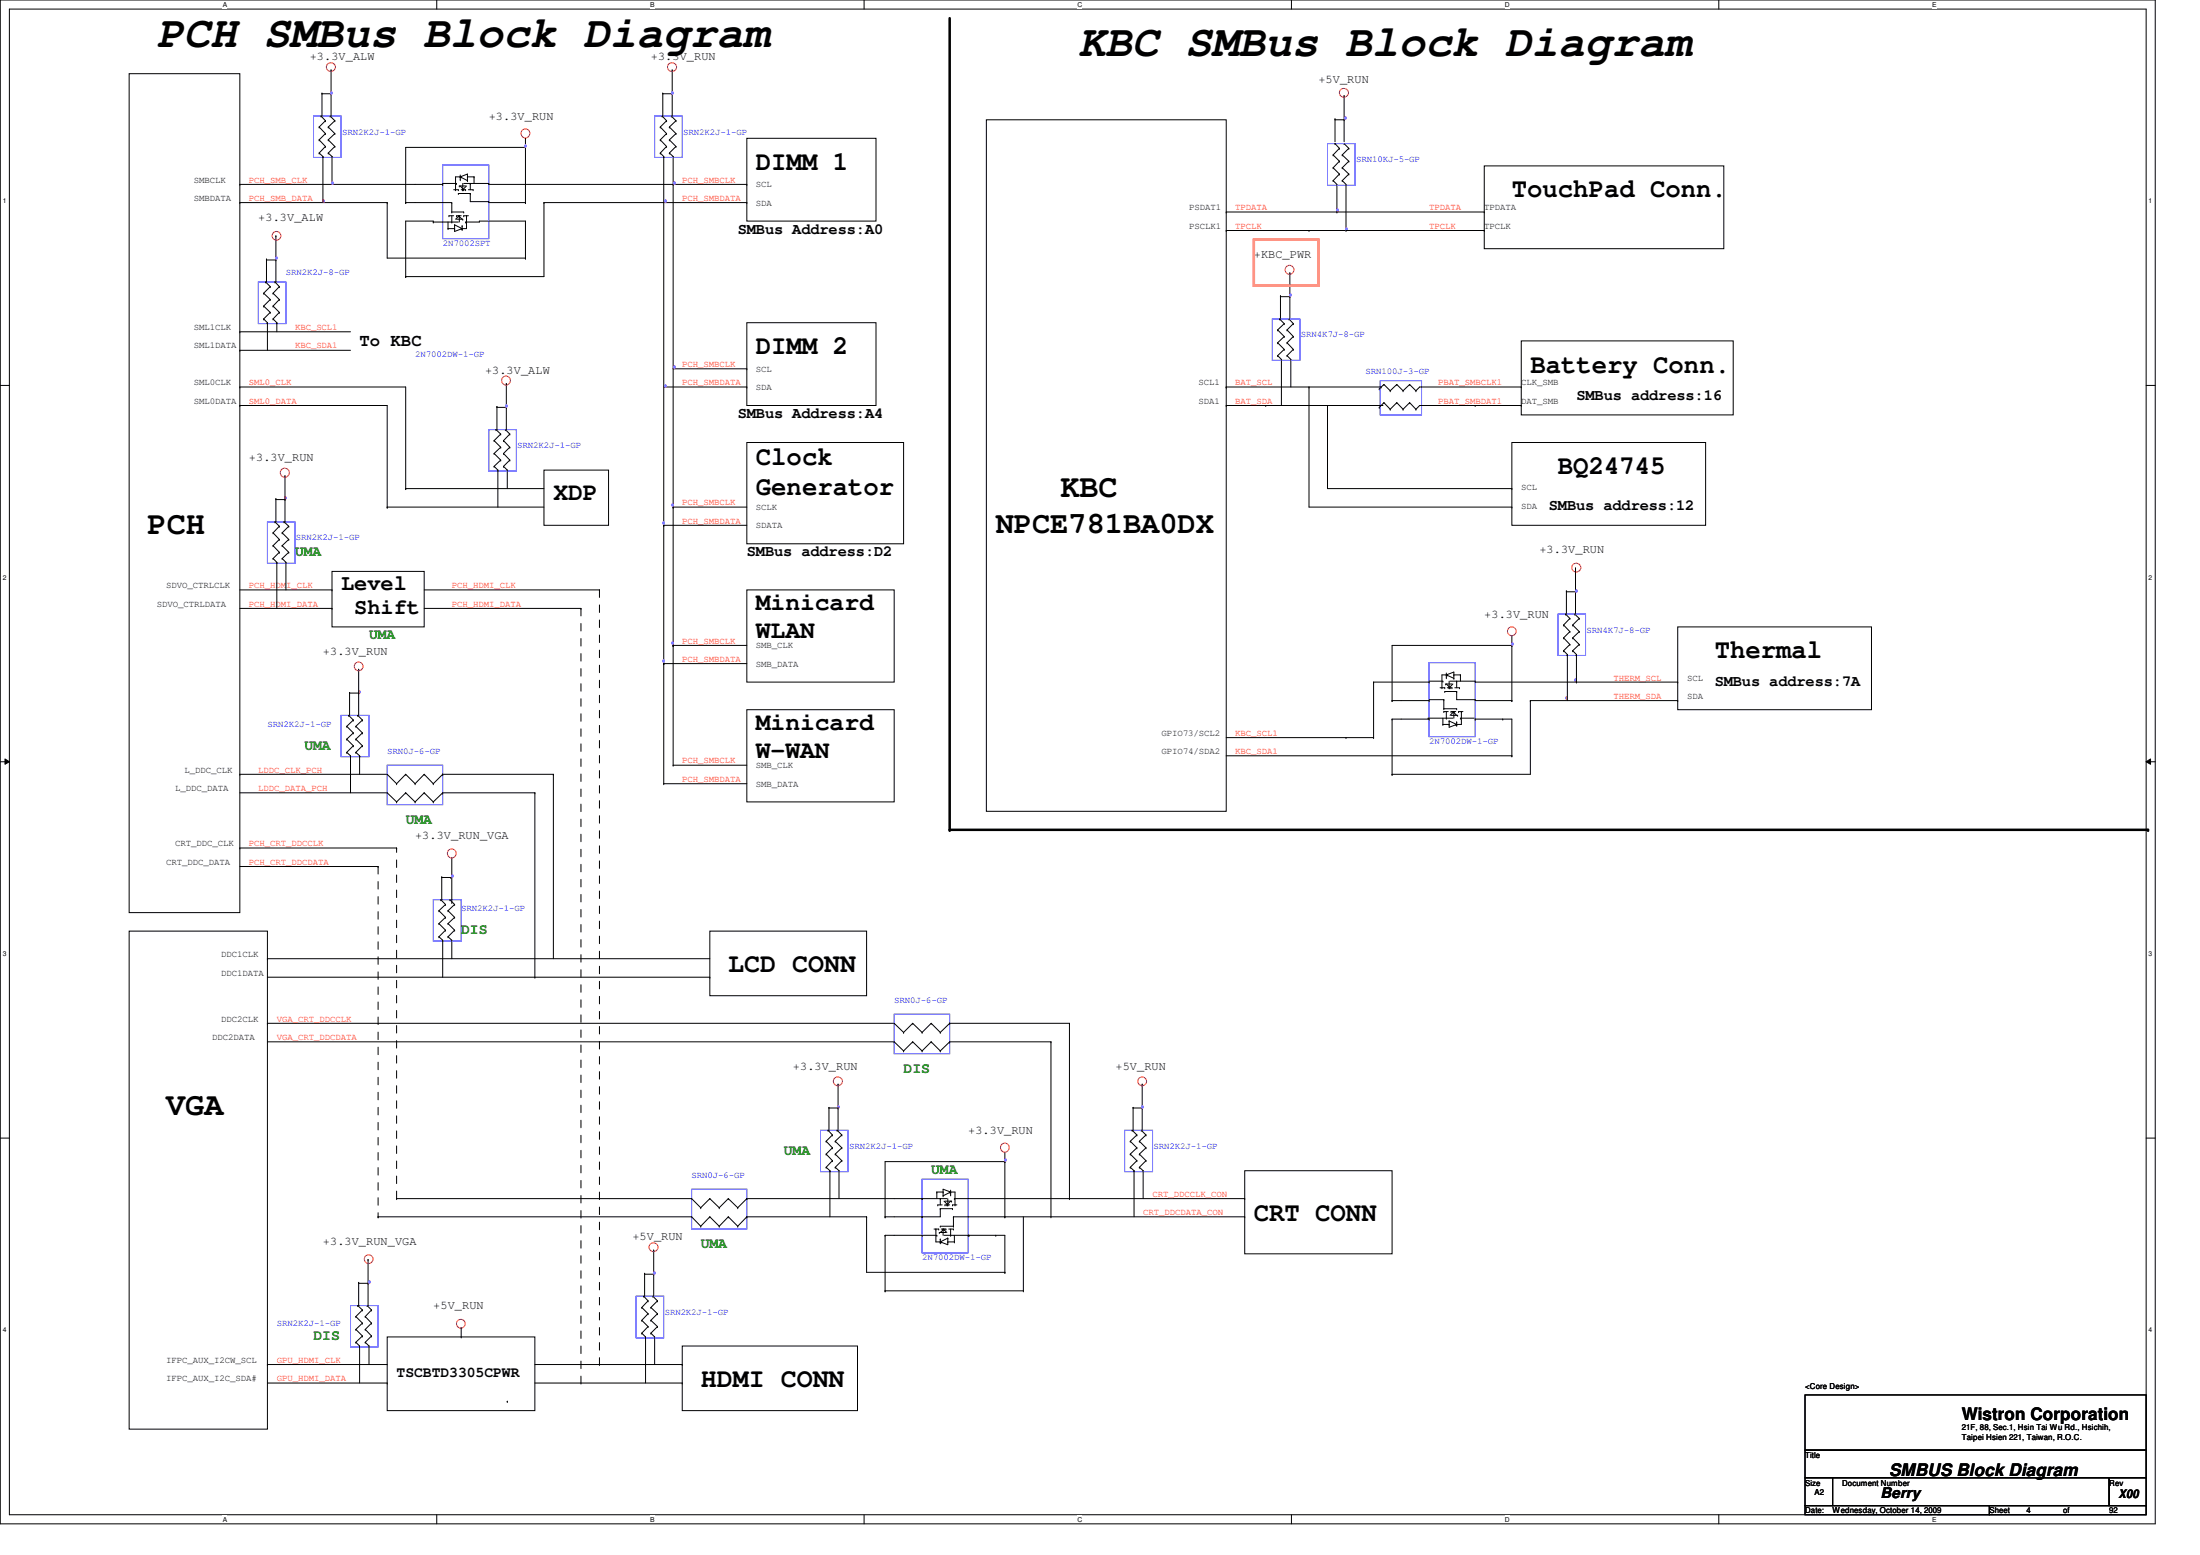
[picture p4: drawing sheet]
<svg xmlns="http://www.w3.org/2000/svg" width="297mm" height="210mm" viewBox="0 0 297 210" stroke-linecap="round" stroke-linejoin="round" font-family="sans-serif">
<path d="M0 0h291v205.7h-291zM1.3 1.2h288.5v203.3h-288.5z" fill="none" stroke="#000" stroke-width=".14"/>
<g fill="#fff">
<path d="M30.1 .1h.5v1h-.5z"/>
<path d="M30.1 204.6h.5v1h-.5z"/>
</g>
<path d="M59 0v1.2M59 204.5v1.2" fill="none" stroke="#000" stroke-width=".14"/>
<g fill="#fff">
<path d="M87.8 .1h.6v1h-.6z"/>
<path d="M87.8 204.6h.6v1h-.6z"/>
</g>
<path d="M116.7 0v1.2M116.7 204.5v1.2" fill="none" stroke="#000" stroke-width=".14"/>
<g fill="#fff">
<path d="M145.5 .1h.6v1h-.6z"/>
<path d="M145.5 204.6h.6v1h-.6z"/>
</g>
<path d="M174.4 0v1.2M174.4 204.5v1.2" fill="none" stroke="#000" stroke-width=".14"/>
<g fill="#fff">
<path d="M203.2 .1h.6v1h-.6z"/>
<path d="M203.2 204.6h.6v1h-.6z"/>
</g>
<path d="M232.1 0v1.2M232.1 204.5v1.2" fill="none" stroke="#000" stroke-width=".14"/>
<g fill="#fff">
<path d="M260.9 .1h.6v1h-.6z"/>
<path d="M260.9 204.6h.6v1h-.6z"/>
<path d="M.4 26.6h.5v1h-.5z"/>
<path d="M290.1 26.6h.5v1h-.5z"/>
<path d="M.4 77.4h.5v1h-.5z"/>
<path d="M290.1 77.4h.5v1h-.5z"/>
</g>
<path d="M0 52h1.3M289.8 52h1.2" fill="none" stroke="#000" stroke-width=".14"/>
<g fill="#fff">
<path d="M.4 128.2h.5v1h-.5z"/>
<path d="M290.1 128.2h.5v1h-.5z"/>
</g>
<path d="M0 102.8h1.3M.7 102.4l.6 .4-.6 .4zM289.8 102.8l.6-.4v.8zM289.8 102.8h1.2" fill="none" stroke="#000" stroke-width=".14"/>
<path d="M.7 102.4l.6 .4-.6 .4zM289.8 102.8l.6-.4v.8z" fill="#000"/>
<g fill="#fff">
<path d="M.4 179h.5v1h-.5z"/>
<path d="M290.1 179h.5v1h-.5z"/>
</g>
<g fill="none" stroke="#000" stroke-width=".14">
<path d="M17.4 9.9h15v113.3h-15zM43.1 18.9h.1M43.1 17.1h.1M43.1 18.9l.8 .9M43.1 17.1l.8 .9M43.3 15.7h.1M43.3 15.7l.6 .6M43.5 12.6h.1M43.5 12.7h1.2M43.5 12.6v3.1M43.9 19.8h.1M43.9 18h.1"/>
<path d="M43.9 16.3h.1M43.9 19.8l-.8 .9M43.9 18l-.8 .9M43.9 16.3l-.8 .8M44.3 18.9h.1M44.3 17.1h.1M44.3 18.9l.9 .9M44.3 17.1l.9 .9M44.6 15.7h.1M44.6 15.7l.6 .6M44.7 9.4h.1M44.7 12.7h.1"/>
<path d="M44.7 9.4v6.3M45.2 19.8h.1M45.2 18h.1M45.2 16.3h.1M45.2 19.8l-.9 .9M45.2 18l-.9 .9M45.2 16.3l-.9 .8M70.9 19.9h.1M70.9 18.7v8.6M70.9 19.9h-16.1v7.4M89.2 18.9h.1M89.2 17.1h.1"/>
<path d="M89.2 18.9l.8 .9M89.2 17.1l.8 .9M89.4 15.7h.1M89.4 15.7l.6 .6M89.5 12.6h.1M89.5 12.6v3.1M89.5 12.7h1.3M90 19.8h.1M90 18h.1M90 16.3h.1M90 19.8l-.8 .9M90 18l-.8 .9"/>
<path d="M90 16.3l-.8 .8M90.4 18.9h.1M90.4 17.1h.1M90.4 18.9l.9 .9M90.4 17.1l.9 .9M90.6 15.7h.1M90.6 15.7l.7 .6M90.8 9.4h.1M90.8 12.7h.1M90.8 9.4v6.3M91.3 19.8h.1M91.3 18h.1"/>
<path d="M91.3 16.3h.1M91.3 19.8l-.9 .9M91.3 18l-.9 .9M91.3 16.3l-.9 .8M100.8 18.7h17.5v11.1h-17.5zM133.2 16.2h32.4v93.3h-32.4zM180.3 16h.1M180.3 19.4h.1M180.3 16v3.1M180.3 16.2h1.2M180.3 19.4l.5 .6M181.5 12.9h.1"/>
<path d="M181.5 16.2h.1M181.5 19.4h.1M181.5 12.9v6.2M181.5 19.4l.6 .6M32.4 24.9h.1M32.4 27.3h.1M32.4 24.9h27.4M32.4 27.3h19.9M35.6 39.6h.1M35.6 39.6l.9 .8M35.9 38.1h.1M35.9 38.1l.6 .6"/>
<path d="M36 35h.1M36 35.1h1.2M36 35v3.1M36.5 38.7h.1M36.5 38.7l-.9 .9M36.9 39.6h.1M36.9 39.6l.8 .8M37.1 38.1h.1M37.1 38.1l.6 .6M37.2 35.1h.1M37.2 31.8h.1M37.2 31.8v6.3"/>
<path d="M37.7 38.7h.1M37.7 38.7l-.8 .9M43.1 20.7h.1M43.1 20.7l.5 .4M43.6 21.1h.1M43.6 21.1v6.2M44.3 20.7h.1M44.3 20.7l.5 .4M44.8 21.1h.1M44.8 21.1v3.8M52.3 27.3h.1M52.3 27.3v7.5h18.6"/>
<path d="M54.8 37.3h.1M54.8 27.3h.1M54.8 27.3h6.2M58.5 30h.1M58.5 29.8h.1M58.5 29.8h-3.7v7.5M58.5 30h3.4M59.8 24.9h.1M59.8 24.8h1.8M60.5 30.9h.1M60.5 30.9h.9M60.5 30v.9"/>
<path d="M60.6 29.1h.1M60.6 29.1h.7M61 27.3h.1M61 30h.1M61 28.6h.1M61 27.5v1.1M61 29.1v.9M61 28.6h1.6M61.3 25.6h.6M61.4 30.4h.1M61.4 30.9h.1M61.4 30.4v.8l1-.3"/>
<path d="M61.4 30.4l1 .5M61.5 25.6h.1M61.6 24.8h.1M61.6 29.1h.1M61.6 29.1h.7M61.6 29.6h.9M61.9 25.6h.1M61.9 26.1h.1M61.9 29.1h.1M61.9 26.1h1.6M61.9 29.1l.5 .5M62 25.1h.1"/>
<path d="M62 29.1h.1M62 25.1h.9M62 29.1v.9M62 29.1l-.5 .5M62.1 24.3h.1M62.1 23.9h.1M62.1 23.6v.7M62.1 23.9l1-.4v.9M62.1 23.9l1 .5M62.1 25.1l.5 .5M62.3 23.9h.1M62.3 30.9h.1"/>
<path d="M62.3 23.9h-.8v1.7M62.3 25.6h.6M62.4 30.5h.1M62.4 30.9h.1M62.4 30.5v.6M62.5 25.6h.1M62.5 29.6h.1M62.5 24.8v.8M62.6 25.6h.1M62.6 29.1h.1M62.6 28.6h.1M62.6 24.8h3.4"/>
<path d="M62.6 29.1h.6M62.9 25.6h.1M62.9 30h.1M62.9 30h1.8M63 29.1h.1M63 25.1l-.5 .5M63 29.1v1.8h-.7M63.1 23.9h.1M63.1 24.4h.1M63.1 23.9h.9M63.2 25.6h.7M63.5 24.8h.1"/>
<path d="M63.5 26.1h.1M63.5 24.8v.8M63.5 26.1v1.1h2.5M63.9 25.6h.1M64 23.9h.1M64 23.9v.9M64.7 29.8h.1M64.7 29.8h6.2v5M66 24.8h.1M66 27.2h.1M66 24.9h34.8M66 27.3h4.9"/>
<path d="M70.9 34.8h.1M70.9 27.3h.1M73.4 27.3h.1M73.4 27.3h27.4M73.4 27.3v10h-18.6M89.2 20.7h.1M89.2 20.7l.4 .4M89.6 21.1h.1M89.6 21.1v84.7M90.4 20.7h.1M90.4 20.7l.5 .4M90.9 24.9h.1"/>
<path d="M90.9 21.1h.1M90.9 21.1v82.2M100.8 24.9h.1M100.8 27.3h.1M165.6 28.6h.1M165.6 31.1h.1M165.6 31.1h34.8M165.6 28.6h34.8M172.9 39.9h.1M172.9 39.9v3.2M174.2 36.8h.1M174.2 36.8v6.3"/>
<path d="M176.7 31.1h.1M180 24.4h.1M180 22.6h.1M180 20.9h.1M180 24.4l.5 .5v3.7M180 22.6l.8 .9M180 20.9l.8 .9M180.5 28.6h.1M180.8 23.5h.1M180.8 21.8h.1M180.8 20h.1M180.8 23.5l-.8 .9"/>
<path d="M180.8 21.8l-.8 .8M180.8 20l-.8 .9M181.2 24.4h.1M181.2 22.6h.1M181.2 20.9h.1M181.2 24.4l.5 .5v6.2M181.2 22.6l.9 .9M181.2 20.9l.9 .9M181.7 31.1h.1M182.1 23.5h.1M182.1 21.8h.1M182.1 20h.1"/>
<path d="M182.1 23.5l-.9 .9M182.1 21.8l-.9 .8M182.1 20l-.9 .9M200.4 22.4h32.3v11.2h-32.3zM200.4 28.6h.1M200.4 31.1h.1M32.4 52.2h.1M32.4 54.7h.1M32.4 47.3h.1M32.4 44.8h.1M32.4 54.7h19.9v13.8M32.4 52.2h22.4v13.8"/>
<path d="M32.4 47.3h14.9M32.4 44.8h14.9M35.6 41.3h.1M35.6 43.1h.1M35.6 41.3l.9 .9M35.6 43.1l.5 .5M36.1 43.6h.1M36.1 43.6v3.7M36.5 40.4h.1M36.5 42.2h.1M36.5 40.4l-.9 .9M36.5 42.2l-.9 .9"/>
<path d="M36.9 43.1h.1M36.9 41.3h.1M36.9 43.1l.5 .5M36.9 41.3l.8 .9M37.4 43.6h.1M37.4 43.6v1.2M37.7 42.2h.1M37.7 40.4h.1M37.7 42.2l-.8 .9M37.7 40.4l-.8 .9M66.7 59.5h.1M66.7 59.5l.9 .9"/>
<path d="M67 58h.1M67 58l.6 .6M67.1 54.9h.1M67.1 54.9v3.1M67.1 55h1.3M67.6 58.6h.1M67.6 58.6l-.9 .9M68 59.5h.1M68 59.5l.8 .9M68.2 58h.1M68.2 58l.6 .6M68.4 51.8h.1"/>
<path d="M68.4 55h.1M68.4 51.8v6.2M68.8 58.6h.1M68.8 58.6l-.8 .9M89.6 52.2h11.2M90.9 49.8h9.9M100.8 43.6h17.5v11.1h-17.5zM100.8 59.7h21.2v13.7h-21.2zM100.8 52.2h.1M100.8 49.8h.1M165.6 54.7h.1M165.6 52.2h.1"/>
<path d="M165.6 54.7h21.1M165.6 52.2h20.9M170.9 54.7h.1M172.5 48h.1M172.5 46.3h.1M172.5 44.5h.1M172.5 48l.5 .5M172.5 46.3l.9 .9M172.5 44.5l.9 .9M172.8 43.1h.1M172.8 43.1l.6 .6M172.9 40h1.3"/>
<path d="M173 48.5h.1M173 48.5v6.2M173.4 47.2h.1M173.4 45.4h.1M173.4 43.7h.1M173.4 47.2l-.9 .8M173.4 45.4l-.9 .9M173.4 43.7l-.9 .8M173.8 48h.1M173.8 46.3h.1M173.8 44.5h.1M173.8 48l.5 .5"/>
<path d="M173.8 46.3l.8 .9M173.8 44.5l.8 .9M174 43.1h.1M174 43.1l.6 .6M174.2 40h.1M174.3 48.5h.1M174.3 48.5v3.7M174.6 47.2h.1M174.6 45.4h.1M174.6 43.7h.1M174.6 47.2l-.8 .8M174.6 45.4l-.8 .9"/>
<path d="M174.6 43.7l-.8 .8M176.7 52.2h.1M176.7 52.2v16.3h27.4M179.2 54.7h.1M179.2 54.7v11.3h24.9M186.2 52.5h.1M186.2 55h.1M186.5 52.2h.1M186.9 51.9h.1M186.9 54.4h.1M186.9 51.9l.8 .8M186.9 51.9l-.7 .6"/>
<path d="M186.9 54.4l.8 .8M186.9 54.4l-.7 .6M187.7 52.7h.1M187.7 55.2h.1M188.6 51.9h.1M188.6 54.4h.1M188.6 51.9l.8 .8M188.6 51.9l-.9 .8M188.6 54.4l.8 .8M188.6 54.4l-.9 .8M189.4 52.7h.1M189.4 55.2h.1"/>
<path d="M190.3 51.9h.1M190.3 54.4h.1M190.3 51.9l.9 .8M190.3 51.9l-.9 .8M190.3 54.4l.9 .8M190.3 54.4l-.9 .8M191.2 52.7h.1M191.2 55.2h.1M199.2 54.7h.1M204.1 59.7h26.2v11.2h-26.2zM205.4 46h28.6v10h-28.6zM205.4 54.7h.1"/>
<path d="M205.4 52.2h.1M205.4 54.7h-13.7l-.5 .5M205.4 52.2h-13.7l-.5 .5M32.4 79.6h12.4M36.9 73.7h.1M36.9 75.4h.1M36.9 71.9h.1M36.9 73.7l.8 .8M36.9 75.4l.5 .5M36.9 71.9l.8 .9M37.1 70.4h.1M37.1 70.4l.6 .6"/>
<path d="M37.2 67.3h.1M37.2 67.4h1.3M37.2 67.3v3.1M37.4 75.9h.1M37.4 75.9v6.2M37.7 74.5h.1M37.7 71h.1M37.7 72.8h.1M37.7 74.5l-.8 .9M37.7 71l-.8 .9M37.7 72.8l-.8 .9M38.1 75.4h.1"/>
<path d="M38.1 71.9h.1M38.1 73.7h.1M38.1 75.4l.5 .5M38.1 71.9l.9 .9M38.1 73.7l.9 .8M38.4 70.4h.1M38.4 70.4l.6 .6M38.5 67.4h.1M38.5 64.2h.1M38.5 64.2v6.2M38.6 75.9h.1M38.6 75.9v3.7"/>
<path d="M39 74.5h.1M39 71h.1M39 72.8h.1M39 74.5l-.9 .9M39 71l-.9 .9M39 72.8l-.9 .9M44.8 77.1h12.5v7.5h-12.5zM44.8 79.6h.1M52.3 68.5h.1M52.3 68.5h21.1M54.8 66h.1M54.8 66h18.6"/>
<path d="M57.3 79.6h23.6M66.7 62.9h.1M66.7 61.2h.1M66.7 62.9l.5 .6M66.7 61.2l.9 .9M67.2 63.5h.1M67.2 63.5v5M67.6 62.1h.1M67.6 60.4h.1M67.6 62.1l-.9 .8M67.6 60.4l-.9 .8M68 62.9h.1"/>
<path d="M68 61.2h.1M68 62.9l.5 .6M68 61.2l.8 .9M68.5 63.5h.1M68.5 63.5v2.5M68.8 62.1h.1M68.8 60.4h.1M68.8 62.1l-.8 .8M68.8 60.4l-.8 .8M73.4 63.5h8.8v7.4h-8.8zM80.9 79.6h.1M89.6 70.9h.1"/>
<path d="M89.6 70.9h11.2M90.9 68.5h.1M90.9 68.5h9.9M100.8 79.6h19.9v12.5h-19.9zM204.1 66h.1M204.1 68.5h.1M211.5 79.8h.1M211.5 79.8v3.1M211.5 79.9h1.2M212.7 76.7h.1M212.7 79.9h.1M212.7 76.7v6.2"/>
<path d="M32.4 82.1h12.4M44.8 82.1h.1M46.8 99.8h.1M46.8 98h.1M46.8 99.8l.9 .9M46.8 98l.9 .9M47.1 96.6h.1M47.1 96.6l.6 .6M47.2 93.5h.1M47.2 93.5v3.1M47.2 93.6h1.2M47.7 98.9h.1"/>
<path d="M47.7 97.2h.1M47.7 98.9l-.9 .9M47.7 97.2l-.9 .8M48 99.8h.1M48 98h.1M48 99.8l.9 .9M48 98l.9 .9M48.3 96.6h.1M48.3 96.6l.6 .6M48.4 90.3h.1M48.4 93.6h.1M48.4 90.3v6.3"/>
<path d="M48.9 98.9h.1M48.9 97.2h.1M48.9 98.9l-.9 .9M48.9 97.2l-.9 .8M57.3 82.1h21.1M78.4 82.1h.1M89.6 89.6h.1M89.6 89.6h11.2M90.9 87.1h.1M90.9 87.1h9.9M100.8 95.8h19.9v12.4h-19.9zM165.6 99.6h19.9"/>
<path d="M181.7 99.6h.1M185.5 99.6h.1M185.5 92.1h.1M185.5 92.1h7.5M185.5 92.1v7.5M188 97.1h.1M188 94.6h.1M188 97.1h5M188 97.1v7.4M188 94.6h5M192.8 96.9h.1M192.8 96.9h3.4"/>
<path d="M193 97.1h.1M193 94.6h.1M193 92.1h.1M193 91.9h1.8M193 94.4h1.9M194.4 92.8h.7M194.7 92.8h.1M194.8 91.9h.1M194.8 97.8h.1M194.8 97.8h.9M194.8 96.9v.9M194.9 94.4h.1"/>
<path d="M194.9 95.7h.1M194.9 96.1h.1M194.9 94.4v1.3M194.9 95.7h1.8M194.9 96.1h.6M195.1 92.8h.1M195.1 93.3h.1M195.1 93.3h1.6M195.2 92.3h.1M195.2 92.3h.8M195.3 91.5h.1M195.3 91.1h.1"/>
<path d="M195.3 96.9h.1M195.3 90.8v.7M195.3 96.1v.8M195.3 91.1l1-.4v.9M195.3 91.1l1 .5M195.3 92.3l.5 .5M195.4 91.1h.1M195.4 91.1h-.7v1.7M195.4 92.8h.6M195.7 92.8h.1M195.7 97.8h.1M195.7 97.3h.1"/>
<path d="M195.7 91.9v.9M195.7 97.3v.9l1-.4M195.7 97.3l1 .5M195.8 92.8h.1M195.8 91.9h3.4M195.9 96.1h.1M195.9 96.1h.6M195.9 96.6h.9M196 92.8h.1M196.2 96.1h.1M196.2 92.3l-.5 .5M196.2 96.1l.5 .5"/>
<path d="M196.3 91.1h.1M196.3 91.6h.1M196.3 96.1h.1M196.3 91.1h.9M196.3 96.1v.8M196.3 96.1l-.5 .5M196.4 92.8h.7M196.5 97.8h.1M196.7 95.7h.1M196.7 91.9h.1M196.7 93.3h.1M196.7 97.5h.1"/>
<path d="M196.7 97.8h.1M196.7 93.3v1.1h2.5M196.7 91.9v.9M196.7 97.5v.5M196.8 96.6h.1M196.9 96.1h.1M196.9 96.1h.6M197.1 92.8h.1M197.2 91.1h.1M197.2 96.9h.1M197.2 91.1v.8M197.2 96.9h1.8"/>
<path d="M197.3 96.1h.1M197.3 96.1v1.7h-.8M199.2 91.9h.1M199.2 94.4h.1M199.2 97.1h.1M199.2 97.1h4.9v4.9M199.2 94.6h4.9M199.2 92.1h27.3M202.9 97.1h.1M204.1 94.6h.1M204.1 87.1h.1M204.1 85.9v8.7"/>
<path d="M204.1 87.1h-16.1v7.5M206.6 94.6h.1M206.6 94.6v9.9h-18.6M206.6 94.6h19.9M211.1 87.8h.1M211.1 86.1h.1M211.1 84.4h.1M211.1 87.8l.5 .5M211.1 86.1l.9 .9M211.1 84.4l.9 .9M211.4 82.9h.1M211.4 82.9l.6 .6"/>
<path d="M211.6 88.3h.1M211.6 88.3v6.3M212 87h.1M212 85.3h.1M212 83.5h.1M212 87l-.9 .8M212 85.3l-.9 .8M212 83.5l-.9 .9M212.3 87.8h.1M212.3 86.1h.1M212.3 84.4h.1M212.3 87.8l.5 .5"/>
<path d="M212.3 86.1l.9 .9M212.3 84.4l.9 .9M212.6 82.9h.1M212.6 82.9l.6 .6M212.8 88.3h.1M212.8 92.1h.1M212.8 88.3v3.8M213.2 87h.1M213.2 85.3h.1M213.2 83.5h.1M213.2 87l-.9 .8M213.2 85.3l-.9 .8"/>
<path d="M213.2 83.5l-.9 .9M226.5 84.6h26.2v11.2h-26.2zM226.5 94.6h.1M226.5 92.1h.1M32.4 104.5h.1M32.4 114.5h.1M32.4 104.5h19.9l1.2 1.3M32.4 107h19.9M32.4 114.5h21.1M32.4 117h18.7M46.8 101.6h.1M46.8 101.6l.5 .4"/>
<path d="M47.3 102h.1M47.3 102v5M47.7 100.7h.1M47.7 100.7l-.9 .9M48 101.6h.1M48 101.6l.6 .4M48.6 102h.1M48.6 102v2.5M48.9 100.7h.1M48.9 100.7l-.9 .9M51.1 117h.1M52.3 107h.1"/>
<path d="M52.3 107l1.2 1.2M53.5 105.8h.1M53.5 108.2h.1M54.8 104.5h.1M54.8 107h.1M54.8 104.5l-1.3 1.3M54.8 104.5l1.2 1.3M54.8 107l1.2 1.2M54.8 107l-1.3 1.2M56 105.8h.1M56 108.2h.1M57.3 104.5h.1"/>
<path d="M57.3 107h.1M57.3 107l1.2 1.2M57.3 104.5l-1.3 1.3M57.3 104.5l1.2 1.3M57.3 107l-1.3 1.2M58.5 105.8h.1M58.5 108.2h.1M59.6 118.4h.1M59.6 118.4v3.1M59.6 118.4h1.3M59.8 104.5h.1M59.8 107h.1"/>
<path d="M59.8 104.5h14.9M59.8 107h12.4M59.8 104.5l-1.3 1.3M59.8 107l-1.3 1.2M60.9 118.4h.1M61 115.7h.1M61 115.7v6.3M72.2 107h.1M72.2 107v24.9M74.7 104.5h.1M74.7 104.5v24.9M89.6 105.8h.1"/>
<path d="M89.6 105.8h11.2M90.9 103.3h.1M90.9 103.3h9.9M165.6 102h38.5M188 104.5h.1M204.1 102h.1M17.4 125.7h18.7v67.2h-18.7zM36.1 129.4h.1M36.1 138.1h.1M36.1 129.4h59.7M36.1 131.9h59.7M36.1 138.1h84.6l1.3 1.3"/>
<path d="M59.3 126.4h.1M59.3 124.7h.1M59.3 122.9h.1M59.3 126.4l.5 .5M59.3 124.7l.9 .9M59.3 122.9l.9 .9M59.5 121.5h.1M59.5 121.5l.7 .6M59.8 126.9h.1M59.8 126.9v5M60.2 125.6h.1M60.2 123.8h.1"/>
<path d="M60.2 122.1h.1M60.2 125.6l-.9 .8M60.2 123.8l-.9 .9M60.2 122.1l-.9 .8M60.5 126.4h.1M60.5 124.7h.1M60.5 122.9h.1M60.5 126.4l.5 .5M60.5 124.7l.9 .9M60.5 122.9l.9 .9M60.7 121.5h.1M60.7 121.5l.7 .6"/>
<path d="M61 126.9h.1M61 126.9v2.5M61.4 125.6h.1M61.4 123.8h.1M61.4 122.1h.1M61.4 125.6l-.9 .8M61.4 123.8l-.9 .9M61.4 122.1l-.9 .8M72.2 131.9h.1M95.8 125.7h21.2v8.7h-21.2zM95.8 131.9h.1M122 139.4h.1"/>
<path d="M123.2 138.1h.1M123.2 138.1l-1.2 1.3M123.2 138.1l1.3 1.3M124.5 139.4h.1M125.7 138.1h.1M125.7 138.1l-1.2 1.3M125.7 138.1l1.3 1.3M127 139.4h.1M128.2 138.1h.1M128.2 138.1h16.2M128.2 138.1l-1.2 1.3M144.4 138.1h.1"/>
<path d="M144.4 138.1v23.7M0 153.6h1.3M36.1 140.6h84.6M111.5 155.8h.1M111.5 157.6h.1M111.5 154.1h.1M111.5 155.8l.9 .9M111.5 157.6l.6 .4M111.5 154.1l.9 .8M111.8 152.6h.1M111.8 152.6l.6 .6M111.9 149.5h.1"/>
<path d="M111.9 149.5v3.1M111.9 149.6h1.3M112.1 158h.1M112.1 158v6.3M112.4 154.9h.1M112.4 156.7h.1M112.4 153.2h.1M112.4 154.9l-.9 .9M112.4 156.7l-.9 .9M112.4 153.2l-.9 .9M112.8 154.1h.1M112.8 155.8h.1"/>
<path d="M112.8 157.6h.1M112.8 154.1l.9 .8M112.8 155.8l.9 .9M112.8 157.6l.5 .4M113 152.6h.1M113 152.6l.7 .6M113.2 146.3h.1M113.2 149.6h.1M113.2 146.3v6.3M113.3 158h.1M113.3 158v3.8M113.7 153.2h.1"/>
<path d="M113.7 154.9h.1M113.7 156.7h.1M113.7 153.2l-.9 .9M113.7 154.9l-.9 .9M113.7 156.7l-.9 .9M120.7 140.6h.1M120.7 140.6l1.3 1.3M122 141.9h.1M123.2 140.6h.1M123.2 140.6l-1.2 1.3M123.2 140.6l1.3 1.3M124.5 141.9h.1"/>
<path d="M125.7 140.6h.1M125.7 140.6l1.3 1.3M125.7 140.6l-1.2 1.3M127 141.9h.1M128.2 140.6h.1M128.2 140.6h13.7M128.2 140.6l-1.2 1.3M135.7 156.8h.1M135.7 155.6v8.7M135.7 156.8h-16.2v7.5M141.9 140.6h.1M141.9 140.6v23.7"/>
<path d="M152.6 157.6h.1M152.6 155.8h.1M152.6 154.1h.1M152.6 157.6l.5 .4M152.6 155.8l.9 .9M152.6 154.1l.9 .8M152.9 152.6h.1M152.9 152.6l.6 .6M153 149.5h.1M153 149.6h1.2M153 149.5v3.1M153.1 158h.1"/>
<path d="M153.1 158v6.3M153.5 154.9h.1M153.5 156.7h.1M153.5 153.2h.1M153.5 154.9l-.9 .9M153.5 156.7l-.9 .9M153.5 153.2l-.9 .9M153.8 157.6h.1M153.8 155.8h.1M153.8 154.1h.1M153.8 157.6l.5 .4M153.8 155.8l.9 .9"/>
<path d="M153.8 154.1l.9 .8M154.1 152.6h.1M154.1 152.6l.6 .6M154.2 146.3h.1M154.2 149.6h.1M154.2 146.3v6.3M154.3 158h.1M154.3 158v3.8M154.7 153.2h.1M154.7 156.7h.1M154.7 154.9h.1M154.7 153.2l-.9 .9"/>
<path d="M154.7 156.7l-.9 .9M154.7 154.9l-.9 .9M168.1 158h19.9v11.2h-19.9zM289.8 153.6h1.2M48 179.5h.1M48 177.7h.1M48 179.5l.9 .8M48 177.7l.9 .9M48.3 176.2h.1M48.3 176.2l.6 .6M48.4 173.1h.1M48.4 173.1v3.1"/>
<path d="M48.4 173.2h1.3M48.9 178.6h.1M48.9 176.8h.1M48.9 178.6l-.9 .9M48.9 176.8l-.9 .9M49.3 179.5h.1M49.3 177.7h.1M49.3 179.5l.9 .8M49.3 177.7l.9 .9M49.6 176.2h.1M49.6 176.2l.6 .6M49.7 170h.1"/>
<path d="M49.7 173.2h.1M49.7 170v6.2M50.2 178.6h.1M50.2 176.8h.1M50.2 178.6l-.9 .9M50.2 176.8l-.9 .9M51.1 164.3h.1M51.1 164.3h42.3l1.2 1.2M53.5 161.8h.1M53.5 161.8h39.9l1.2 1.2M62.3 179.2v1.3M86.7 180h.1"/>
<path d="M86.7 178.2h.1M86.7 176.5h.1M86.7 180l.5 .5M86.7 178.2l.8 .9M86.7 176.5l.8 .8M86.9 175h.1M86.9 175l.6 .6M87 171.9h.1M87 171.9v3.1M87 172h1.3M87.5 177.3h.1M87.5 179.1h.1"/>
<path d="M87.5 175.6h.1M87.5 177.3l-.8 .9M87.5 179.1l-.8 .9M87.5 175.6l-.8 .9M87.9 180h.1M87.9 178.2h.1M87.9 176.5h.1M87.9 180l.5 .5M87.9 178.2l.9 .9M87.9 176.5l.9 .8M88.1 175h.1M88.1 175l.7 .6"/>
<path d="M88.3 168.7h.1M88.3 172h.1M88.3 168.7v6.3M88.8 175.6h.1M88.8 179.1h.1M88.8 177.3h.1M88.8 175.6l-.9 .9M88.8 179.1l-.9 .9M88.8 177.3l-.9 .9M94.6 163h.1M94.6 165.5h.1M95.8 161.8h.1"/>
<path d="M95.8 164.3h.1M95.8 161.8l1.3 1.2M95.8 161.8l-1.2 1.2M95.8 164.3l1.3 1.2M95.8 164.3l-1.2 1.2M97.1 163h.1M97.1 165.5h.1M98.3 161.8h.1M98.3 164.3h.1M98.3 164.3l1.3 1.2M98.3 161.8l1.3 1.2M98.3 161.8l-1.2 1.2"/>
<path d="M98.3 164.3l-1.2 1.2M99.6 165.5h.1M99.6 163h.1M100.8 161.8h.1M100.8 164.3h.1M100.8 161.8h27M100.8 164.3h16.2M100.8 164.3l-1.2 1.2M100.8 161.8l-1.2 1.2M117 164.3h.1M117 164.3v7.4h18.7M119.5 166.8h.1"/>
<path d="M119.5 174.2h.1M119.5 164.3h.1M119.5 166.8h5M119.5 166.8v7.4M119.5 174.2h18.7M124.5 161.8h.1M124.5 164.3h.1M124.5 166.8h.1M124.6 166.8h1.9M126.1 165.9h.6M126.4 165.9h.1M126.4 165.9v1.7h.7"/>
<path d="M126.5 160.9h.1M126.5 166.8h.1M126.5 160.9h.8M126.5 160.9v.9M126.6 162.6h.1M126.6 162.6h.6M126.7 165.9h.1M126.8 166.4h.1M126.8 166.4h.9M127 165.5h.1M127 161.8h.1M127 163.2h.1"/>
<path d="M127 167.6h.1M127 167.3h.1M127 163.2v1.1h-7.5M127 165.5h1.7M127 161.8v.8M127 167.3v.6M127 163.2h1.6M127.1 167.6h.1M127.1 165.9h.6M127.3 161.4h.1M127.3 160.9h.1M127.3 165.9h.1"/>
<path d="M127.3 165.9v.9M127.3 165.9l.5 .5M127.5 165.9h.1M127.5 166.8h8.2v4.9M127.5 162.1l.5 .5M127.5 165.9l-.5 .5M127.6 162.6h.1M127.6 162.6h.6M127.6 162.1h.9M127.7 165.9h.1M127.8 162.6h.1M128 162.6h.1"/>
<path d="M128 167.1h.1M128 167.6h.1M128 161.8v.8M128 167.1v.9l-1-.4M128 167.6h.9M128 167.1l-1 .5M128.1 165.9h.6M128.2 160.9h.1M128.2 160.9h.7v1.7M128.4 161.3h.1M128.4 160.9h.1M128.4 166.8h.1"/>
<path d="M128.4 160.7v.6M128.4 165.9v.9M128.4 160.9l-1.1-.4v.9M128.4 160.9l-1.1 .5M128.4 162.1l-.6 .5M128.5 162.1h.1M128.6 162.6h.1M128.6 163.2h.1M128.6 162.6h.6M128.7 165.5h.1M128.7 164.3h.1M128.7 165.9h.1"/>
<path d="M128.7 164.3h39.4M128.7 164.3v1.2M128.9 161.8h.1M128.9 167.6h.1M128.9 161.8h39.2M128.9 166.8v.8M128.9 162.6h.1M130.7 166.8h.1M130.8 166.8h.1M134.4 166.8h.1M135.7 171.7h.1M135.7 164.3h.1"/>
<path d="M138.2 174.2h.1M138.2 164.3v9.9M141.9 164.3h.1M144.4 161.8h.1M168.1 164.3h.1M168.1 161.8h.1M36.1 184.2h.1M36.1 184.2h16.2M36.1 186.7h16.2M48 181.2h.1M48 181.2l.6 .5M48.6 181.7h.1"/>
<path d="M48.6 181.7v5M48.9 180.3h.1M48.9 180.3l-.9 .9M49.3 181.2h.1M49.3 181.2l.5 .5M49.8 181.7h.1M49.8 181.7v2.5M50.2 180.3h.1M50.2 180.3l-.9 .9M52.3 180.5h19.9v9.9h-19.9zM52.3 186.7h.1M62.3 180.5h.1"/>
<path d="M68.5 189.1h.1M72.2 184.2h19.9M72.2 186.7h19.9M87.2 180.5h.1M87.2 180.5v6.2M88.4 180.5h.1M88.4 180.5v3.7M92.1 181.7h23.7v8.7h-23.7zM92.1 184.2h.1M92.1 186.7h.1M243.7 188.3h46.1v7.4h-46.1zM243.7 195.7h46.1v3.8h-46.1z"/>
<path d="M243.7 199.5h3.7v3.7h-3.7zM247.4 199.5h37.4v3.7h-37.4zM284.8 199.5h5v3.7h-5zM243.7 203.2h24.9v1.3h-24.9zM268.6 203.2h21.2v1.3h-21.2z"/>
</g>
<g fill="none" stroke="#00f" stroke-width=".14">
<path d="M42.3 15.7h3.8v5.6h-3.8zM88.4 15.7h3.7v5.6h-3.7zM179.2 19.4h3.8v5.6h-3.8zM34.9 38.1h3.7v5.6h-3.7zM59.8 22.3h6.2v9.9h-6.2zM66 58h3.7v5.6h-3.7zM171.8 43.1h3.7v5.5h-3.7zM186.3 51.4h5.6v4.6h-5.6zM36.1 70.4h3.7v5.6h-3.7zM46.1 96.6h3.7v5.6h-3.7zM193 89.5h6.2v9.9h-6.2zM210.4 82.9h3.7v5.6h-3.7z"/>
<path d="M52.3 103.3h7.5v5.3h-7.5zM58.5 121.5h3.8v5.5h-3.8zM120.7 136.9h7.5v5.3h-7.5zM110.8 152.6h3.7v5.6h-3.7zM124.5 159.2h6.2v9.9h-6.2zM151.8 152.6h3.8v5.6h-3.8zM47.3 176.2h3.8v5.6h-3.8zM85.9 175h3.7v5.6h-3.7zM93.4 160.5h7.4v5.4h-7.4z"/>
</g>
<g fill="none" stroke="#f00" stroke-width=".14">
<circle cx="44.7" cy="9.1" r=".61"/>
<circle cx="70.9" cy="18" r=".6"/>
<circle cx="90.7" cy="9.1" r=".61"/>
<circle cx="181.5" cy="12.5" r=".61"/>
<circle cx="37.3" cy="31.8" r=".59"/>
<circle cx="174.1" cy="36.4" r=".6"/>
<circle cx="68.3" cy="51.4" r=".6"/>
<circle cx="38.5" cy="63.8" r=".62"/>
<circle cx="212.8" cy="76.6" r=".61"/>
<circle cx="48.4" cy="90" r=".59"/>
<circle cx="204.1" cy="85.2" r=".59"/>
<circle cx="61" cy="115.2" r=".6"/>
<circle cx="113.1" cy="146" r=".61"/>
<circle cx="135.7" cy="154.9" r=".6"/>
<circle cx="154.2" cy="146" r=".59"/>
<circle cx="49.8" cy="170" r=".59"/>
<circle cx="62.2" cy="178.7" r=".59"/>
<circle cx="88.2" cy="168.4" r=".61"/>
</g>
<path d="M128.2 2.5v109.5h161.8" fill="none" stroke="#000" stroke-width=".34"/>
<g fill="#000">
<circle cx="128.2" cy="112" r=".17"/>
<circle cx="290" cy="112" r=".17"/>
</g>
<path d="M169.3 32.3h8.7v6.3h-8.7z" fill="none" stroke="#ff8000" stroke-width=".34"/>
<path d="M80.9 79.6v104.6M78.4 82.1v104.6M51.1 117v47.3M53.5 114.5h.1M51.1 164.3h.1M53.5 161.8v-47.3M78.4 186.7h.1M80.9 184.2h.1" fill="none" stroke="#000" stroke-width=".14" stroke-dasharray="1 1 1 1 1 1 1 1"/>
<g font-size="6">
<text x="21.2" y="6.3">PCH SMBus Block Diagram</text>
<text x="145.6" y="7.5">KBC SMBus Block Diagram</text>
</g>
<g font-size="4.3">
<text x="143.2" y="67.1">KBC</text>
<text x="19.9" y="72.1">PCH</text>
<text x="22.4" y="150.5">VGA</text>
</g>
<text font-size="4.1" x="134.4" y="71.9">NPCE781BA0DX</text>
<g font-size="3.6">
<text x="102.1" y="22.9">DIMM 1</text>
<text x="204.1" y="26.6">TouchPad Conn.</text>
<text x="102.1" y="47.8">DIMM 2</text>
<text x="206.6" y="50.3">Battery Conn.</text>
<text x="102.1" y="62.7">Clock</text>
<text x="210.4" y="64">BQ24745</text>
<text x="102.1" y="66.8">Generator</text>
<text x="231.5" y="88.9">Thermal</text>
<text x="98.3" y="131.2">LCD CONN</text>
<text x="169.3" y="164.8">CRT CONN</text>
<text x="94.6" y="187.2">HDMI CONN</text>
</g>
<g font-size="3.3">
<text x="74.7" y="67.4">XDP</text>
<text x="102.1" y="82.4">Minicard</text>
<text x="102.1" y="86.1">WLAN</text>
<text x="102.1" y="98.6">Minicard</text>
<text x="102.1" y="102.3">W-WAN</text>
</g>
<g font-size="3">
<text x="46.1" y="79.6">Level</text>
<text x="47.8" y="82.9">Shift</text>
</g>
<g font-size="2.3">
<text x="48.6" y="46.7">To KBC</text>
<text x="264.9" y="191.7">Wistron Corporation</text>
<text x="255.1" y="199.3">SMBUS Block Diagram</text>
</g>
<g font-size="2.1" fill="#f0f">
<text x="43.6" y="13.2">‧</text>
<text x="89.6" y="13.2">‧</text>
<text x="180.5" y="16.6">‧</text>
<text x="69.8" y="20.4">‧</text>
<text x="42.6" y="27.9">‧</text>
<text x="43.8" y="25.4">‧</text>
<text x="88.6" y="27.9">‧</text>
<text x="89.9" y="25.4">‧</text>
<text x="179.5" y="29.1">‧</text>
<text x="36.2" y="35.6">‧</text>
<text x="180.7" y="31.6">‧</text>
<text x="173.1" y="40.6">‧</text>
<text x="88.6" y="52.7">‧</text>
<text x="89.9" y="50.2">‧</text>
<text x="67.2" y="55.5">‧</text>
<text x="37.4" y="67.9">‧</text>
<text x="88.4" y="71.3">‧</text>
<text x="89.6" y="68.8">‧</text>
<text x="211.7" y="80.4">‧</text>
<text x="88.4" y="90">‧</text>
<text x="89.6" y="87.5">‧</text>
<text x="203" y="87.6">‧</text>
<text x="47.3" y="94.1">‧</text>
<text x="210.4" y="95">‧</text>
<text x="211.6" y="92.5">‧</text>
<text x="59.9" y="119">‧</text>
<text x="112.1" y="150.1">‧</text>
<text x="153.1" y="150.1">‧</text>
<text x="134.6" y="157.3">‧</text>
<text x="48.7" y="173.7">‧</text>
<text x="87.2" y="172.5">‧</text>
</g>
<g font-size="2.1">
<text x="99.6" y="31.5">SMBus Address:A0</text>
<text x="212.8" y="53.9">SMBus address:16</text>
<text x="99.6" y="56.4">SMBus Address:A4</text>
<text x="209.1" y="68.9">SMBus address:12</text>
<text x="100.8" y="75.1">SMBus address:D2</text>
<text x="231.5" y="92.5">SMBus address:7A</text>
</g>
<g font-size="2" fill="#008000">
<text x="39.8" y="75.1">UMA</text>
<text x="49.8" y="86.3">UMA</text>
<text x="41.1" y="101.2">UMA</text>
<text x="54.8" y="111.2">UMA</text>
<text x="62.3" y="126.1">DIS</text>
<text x="122" y="144.8">DIS</text>
<text x="105.8" y="156">UMA</text>
<text x="125.7" y="158.5">UMA</text>
<text x="94.6" y="168.4">UMA</text>
<text x="42.3" y="180.8">DIS</text>
</g>
<g font-size="2">
<text x="53.5" y="185.8">TSCBTD3305CPWR</text>
<text x="253.9" y="202.2">Berry</text>
</g>
<g font-size="1.6">
<text x="41.8" y="8.1">+3.3V_ALW</text>
<text x="87.9" y="8.1">+3.3V_RUN</text>
<text x="178" y="11.2">+5V_RUN</text>
<text x="66" y="16.2">+3.3V_RUN</text>
<text x="34.9" y="29.9">+3.3V_ALW</text>
<text x="169.3" y="34.8">+KBC_PWR</text>
<text x="65.5" y="50.4">+3.3V_ALW</text>
<text x="33.6" y="62.2">+3.3V_RUN</text>
<text x="207.9" y="74.7">+3.3V_RUN</text>
<text x="200.4" y="83.4">+3.3V_RUN</text>
<text x="43.6" y="88.4">+3.3V_RUN</text>
<text x="56" y="113.3">+3.3V_RUN_VGA</text>
<text x="107.1" y="144.4">+3.3V_RUN</text>
<text x="150.6" y="144.4">+5V_RUN</text>
<text x="130.7" y="153.1">+3.3V_RUN</text>
<text x="85.4" y="167.4">+5V_RUN</text>
<text x="43.6" y="168">+3.3V_RUN_VGA</text>
<text x="58.5" y="176.7">+5V_RUN</text>
<text x="286" y="202.2">X00</text>
</g>
<g font-size="1.2" fill="#00f">
<text x="46.2" y="18.2">SRN2K2J-1-GP</text>
<text x="92.2" y="18.2">SRN2K2J-1-GP</text>
<text x="183.1" y="21.9">SRN10KJ-5-GP</text>
<text x="59.8" y="33.2">2N7002SPT</text>
<text x="38.6" y="37.1">SRN2K2J-8-GP</text>
<text x="175.6" y="45.6">SRN4K7J-8-GP</text>
<text x="56" y="48.2">2N7002DW-1-GP</text>
<text x="184.4" y="50.5">SRN100J-3-GP</text>
<text x="69.8" y="60.5">SRN2K2J-1-GP</text>
<text x="40" y="72.9">SRN2K2J-1-GP</text>
<text x="214.2" y="85.4">SRN4K7J-8-GP</text>
<text x="36.1" y="98.1">SRN2K2J-1-GP</text>
<text x="52.3" y="101.8">SRN0J-6-GP</text>
<text x="193" y="100.5">2N7002DW-1-GP</text>
<text x="62.3" y="123">SRN2K2J-1-GP</text>
<text x="120.7" y="135.4">SRN0J-6-GP</text>
<text x="114.6" y="155.1">SRN2K2J-1-GP</text>
<text x="155.7" y="155.1">SRN2K2J-1-GP</text>
<text x="93.4" y="159">SRN0J-6-GP</text>
<text x="124.5" y="170.1">2N7002DW-1-GP</text>
<text x="37.4" y="179">SRN2K2J-1-GP</text>
<text x="89.7" y="177.5">SRN2K2J-1-GP</text>
</g>
<g font-size="1.2">
<text x="26.2" y="24.6">SMBCLK</text>
<text x="26.2" y="27.1">SMBDATA</text>
<text x="102.1" y="25.3">SCL</text>
<text x="102.1" y="27.8">SDA</text>
<text x="160.6" y="28.4">PSDAT1</text>
<text x="200.4" y="28.4">TPDATA</text>
<text x="160.6" y="30.9">PSCLK1</text>
<text x="200.4" y="30.9">TPCLK</text>
<text x="26.2" y="47">SML1DATA</text>
<text x="26.2" y="44.6">SML1CLK</text>
<text x="26.2" y="52">SML0CLK</text>
<text x="102.1" y="50.2">SCL</text>
<text x="102.1" y="52.7">SDA</text>
<text x="161.8" y="52">SCL1</text>
<text x="205.4" y="52">CLK_SMB</text>
<text x="26.2" y="54.5">SML0DATA</text>
<text x="161.8" y="54.5">SDA1</text>
<text x="205.4" y="54.5">DAT_SMB</text>
<text x="102.1" y="68.8">SCLK</text>
<text x="102.1" y="71.3">SDATA</text>
<text x="205.4" y="66.2">SCL</text>
<text x="205.4" y="68.7">SDA</text>
<text x="21.2" y="81.9">SDVO_CTRLDATA</text>
<text x="22.4" y="79.4">SDVO_CTRLCLK</text>
<text x="102.1" y="87.5">SMB_CLK</text>
<text x="102.1" y="90">SMB_DATA</text>
<text x="227.8" y="91.9">SCL</text>
<text x="227.8" y="94.4">SDA</text>
<text x="156.8" y="101.8">GPIO74/SDA2</text>
<text x="156.8" y="99.3">GPIO73/SCL2</text>
<text x="23.7" y="106.8">L_DDC_DATA</text>
<text x="24.9" y="104.3">L_DDC_CLK</text>
<text x="102.1" y="106.2">SMB_DATA</text>
<text x="102.1" y="103.7">SMB_CLK</text>
<text x="22.4" y="116.8">CRT_DDC_DATA</text>
<text x="23.7" y="114.3">CRT_DDC_CLK</text>
<text x="29.9" y="131.7">DDC1DATA</text>
<text x="29.9" y="129.2">DDC1CLK</text>
<text x="29.9" y="137.9">DDC2CLK</text>
<text x="28.7" y="140.4">DDC2DATA</text>
<text x="22.4" y="183.9">IFPC_AUX_I2CW_SCL</text>
<text x="22.4" y="186.4">IFPC_AUX_I2C_SDA#</text>
</g>
<g font-size="1.2" fill="#f00">
<text x="33.6" y="24.6">PCH_SMB_CLK</text>
<text x="33.6" y="27.1">PCH_SMB_DATA</text>
<text x="92.1" y="24.6">PCH_SMBCLK</text>
<text x="92.1" y="27.1">PCH_SMBDATA</text>
<text x="166.8" y="28.4">TPDATA</text>
<text x="193" y="28.4">TPDATA</text>
<text x="166.8" y="30.9">TPCLK</text>
<text x="193" y="30.9">TPCLK</text>
<text x="39.8" y="44.6">KBC_SCL1</text>
<text x="39.8" y="47">KBC_SDA1</text>
<text x="33.6" y="52">SML0_CLK</text>
<text x="92.1" y="49.5">PCH_SMBCLK</text>
<text x="92.1" y="52">PCH_SMBDATA</text>
<text x="166.8" y="52">BAT_SCL</text>
<text x="194.2" y="52">PBAT_SMBCLK1</text>
<text x="33.6" y="54.5">SML0_DATA</text>
<text x="166.8" y="54.5">BAT_SDA</text>
<text x="194.2" y="54.5">PBAT_SMBDAT1</text>
<text x="92.1" y="68.2">PCH_SMBCLK</text>
<text x="92.1" y="70.7">PCH_SMBDATA</text>
<text x="33.6" y="81.9">PCH_HDMI_DATA</text>
<text x="33.6" y="79.4">PCH_HDMI_CLK</text>
<text x="61" y="79.4">PCH_HDMI_CLK</text>
<text x="61" y="81.9">PCH_HDMI_DATA</text>
<text x="92.1" y="89.4">PCH_SMBDATA</text>
<text x="92.1" y="86.9">PCH_SMBCLK</text>
<text x="217.8" y="91.9">THERM_SCL</text>
<text x="217.8" y="94.4">THERM_SDA</text>
<text x="166.8" y="99.3">KBC_SCL1</text>
<text x="166.8" y="101.8">KBC_SDA1</text>
<text x="34.9" y="104.3">LDDC_CLK_PCH</text>
<text x="34.9" y="106.8">LDDC_DATA_PCH</text>
<text x="92.1" y="105.5">PCH_SMBDATA</text>
<text x="92.1" y="103">PCH_SMBCLK</text>
<text x="33.6" y="114.3">PCH_CRT_DDCCLK</text>
<text x="33.6" y="116.8">PCH_CRT_DDCDATA</text>
<text x="37.4" y="137.9">VGA_CRT_DDCCLK</text>
<text x="37.4" y="140.4">VGA_CRT_DDCDATA</text>
<text x="155.6" y="161.5">CRT_DDCCLK_CON</text>
<text x="154.3" y="164">CRT_DDCDATA_CON</text>
<text x="37.4" y="183.9">GPU_HDMI_CLK</text>
<text x="37.4" y="186.4">GPU_HDMI_DATA</text>
</g>
<g font-size="1.1">
<text x="243.7" y="187.5">&lt;Core Design&gt;</text>
<text x="243.7" y="196.8">Title</text>
<text x="264.9" y="193.1">21F, 88, Sec.1, Hsin Tai Wu Rd., Hsichih,</text>
<text x="264.9" y="194.4">Taipei Hsien 221, Taiwan, R.O.C.</text>
<text x="243.7" y="200.5">Size</text>
<text x="245" y="201.8">A2</text>
<text x="248.7" y="200.5">Document Number</text>
<text x="284.8" y="200.5">Rev</text>
<text x="243.7" y="204.3">Date:</text>
<text x="247.4" y="204.3">Wednesday, October 14, 2009</text>
<text x="268.6" y="204.3">Sheet</text>
<text x="273.6" y="204.3">4</text>
<text x="278.5" y="204.3">of</text>
<text x="284.8" y="204.3">92</text>
</g>
<g font-size=".9">
<text x="30.1" y=".9">A</text>
<text x="87.8" y=".9">B</text>
<text x="145.5" y=".9">C</text>
<text x="203.2" y=".9">D</text>
<text x="260.9" y=".9">E</text>
<text x=".4" y="27.4">1</text>
<text x="290.1" y="27.4">1</text>
<text x=".4" y="78.2">2</text>
<text x="290.1" y="78.2">2</text>
<text x=".4" y="129">3</text>
<text x="290.1" y="129">3</text>
<text x=".4" y="179.8">4</text>
<text x="290.1" y="179.8">4</text>
<text x="30.1" y="205.4">A</text>
<text x="87.8" y="205.4">B</text>
<text x="145.5" y="205.4">C</text>
<text x="203.2" y="205.4">D</text>
<text x="260.9" y="205.4">E</text>
</g>
</svg>
